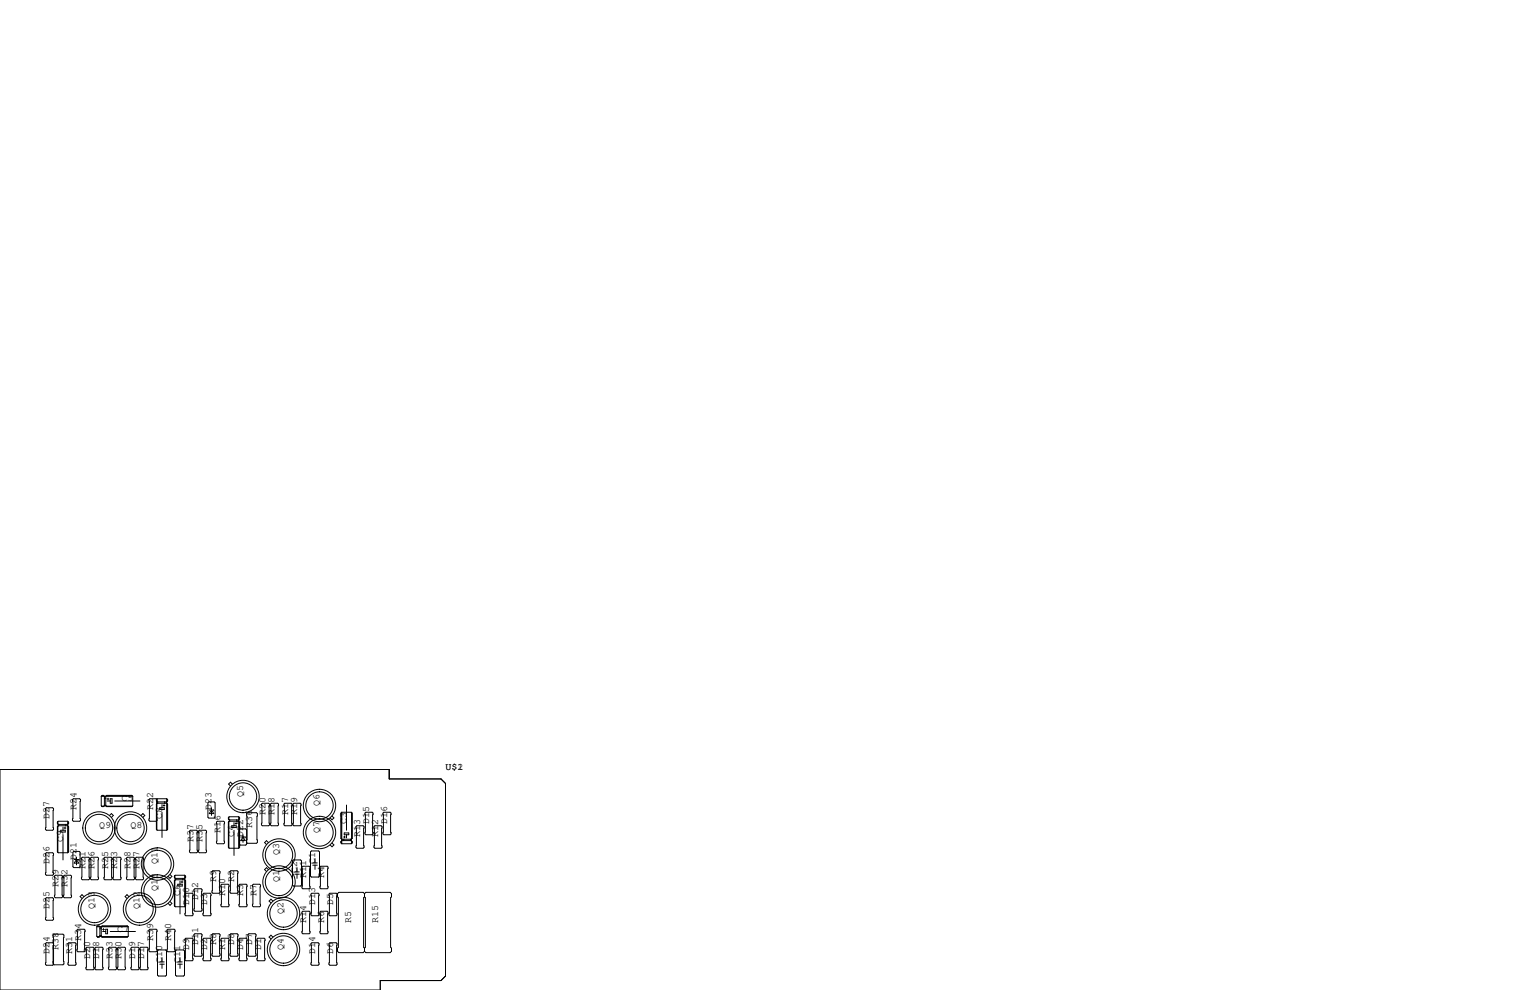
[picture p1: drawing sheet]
<svg xmlns="http://www.w3.org/2000/svg" width="432mm" height="279mm" viewBox="0 0 432 279" stroke-linecap="round" stroke-linejoin="round" font-family="sans-serif">
<g fill="none" stroke="#000" stroke-width=".28">
<path d="M0 217.2h109.9v2.6h14.6l1.2 1.3v54.4l-1.2 1.2h-17.2v2.7h-107.3zM13.1 228h1.8l.2 .2v5.9l-.2 .2h-1.8l-.3-.2v-5.9zM16.2 232v.4l.2 .3M16.2 233.3v7.1l.2 .3h2.7M16.2 232h.1M16.2 233.3h.1M16.3 231.9v.6M16.3 233.2v7.3M16.4 233h2.7l.3 .3v7.1l-.3 .3M16.4 232.7v.3M16.4 233l-.2 .3M16.5 232.7v.3"/>
<path d="M16.6 232.7v.3M17.1 234.3h1.3v.5h-1.3zM17.8 233.4v.9M17.8 235.6v7.1M18.1 233.7h.5M18.4 233.4v.5M18.5 232.7v.3M19 232.8v.1M19.1 231.8h-2.7l-.2 .2M19.1 231.8l.3 .2v.4l-.3 .3h-2.7M19.1 231.8v8.9M19.2 232v.4"/>
<path d="M19.2 233.3v7.1M20.7 225.4h1.8l.2 .3v5.8l-.2 .3h-1.8l-.3-.3v-5.8zM28.6 224.7l.2-.2h.4l.3 .2v2.7M28.6 224.7v2.7l.2 .2M28.6 224.7h8.9M28.7 227.5h.6M28.8 227.6h.1M28.8 224.6h.4M29.5 227.3h.3M29.5 225.3h.3M29.5 227.4l-.7 .2M29.5 227.4h.3"/>
<path d="M29.6 224.9h.1M29.8 227.4l.3 .2M30 227.5h7.3M30.1 224.6h7.1M30.1 227.6h.1M30.2 226.1h.9M30.2 225.5h.5M30.5 225.2v.5M30.9 230.1l.5-.5 .6 .5-.6 .6M31.1 225.4h.5v1.3h-.5zM32.4 226.1h7.1M37.5 224.7l-.3-.2h-7.1l-.3 .2v2.7"/>
<path d="M37.5 224.7v2.7l-.3 .2h-7.1M39.8 230.1l.5-.5 .6 .5-.6 .6M44.1 225.7v.4l.3 .2M44.1 226.9h.1M44.1 225.7h.1M44.2 231l.1 .5-.2 .3h-1.8l-.3-.3v-5.8l.3-.3h1.8l.2 .3-.2 8.4 .3 .2h2.7M44.3 225.6v.6M44.3 226.8v7.4M44.4 226.7l-.3 .2M44.4 226.7h2.7l.2 .2v7.2l-.2 .2M44.4 226.3v.4M44.5 226.3v.4"/>
<path d="M45.1 228h1.3v.5h-1.3zM45.7 227.1v.9M45.7 229.2v7.1M46 227.3h.5M46.3 227.1v.5M46.5 226.3v.4M46.9 226.4v.2M47.1 225.4l.2 .3v.4l-.2 .2h-2.7M47.1 225.4h-2.7l-.3 .3M47.1 225.4v8.9M47.2 225.7v.4M47.2 226.9v7.2"/>
<path d="M53.5 234.6l.2-.3h1.8l.3 .3v5.8l-.3 .3h-1.8l-.2-.3zM56 234.6l.3-.3h1.7l.3 .3v5.8l-.3 .3h-1.7l-.3-.3zM58.9 226.3h1.6l.2 .3v4l-.2 .3h-1.6l-.2-.3v-4zM59.1 228.6h1.2v.3M59.7 228v2.1M59.7 228.6l.6 1h-1.2zM61.1 232l.2-.2h1.8l.3 .2v5.9l-.3 .2h-1.8l-.2-.2zM64.5 230.8v.3l.2 .3M64.5 232v7.1l.2 .3h2.7M64.5 232h.1M64.5 230.8h.1M64.6 230.6v.7"/>
<path d="M64.6 231.9v7.4M64.7 231.8h2.7l.2 .2v7.1l-.2 .3M64.7 231.4v.4M64.7 231.8l-.2 .2M64.8 231.4v.4M65.4 233h1.3v.6h-1.3zM65.6 221.3l-.6-.5-.5 .5 .5 .5M66 232.2v.8M66 234.3v7.1M66.4 232.4h.5M66.6 232.2v.5M66.8 231.4v.4"/>
<path d="M67.2 231.5v.1M67.4 230.5l.2 .3v.3l-.2 .3h-2.7M67.4 230.5h-2.7l-.2 .3M67.4 230.5v8.9M67.5 230.8v.3M67.5 232v7.1M67.8 233.9h1.5l.3 .3v4.1l-.3 .2h-1.5l-.2-.2v-4.1zM67.9 236.2h1.3v.3M68.6 236.2l.6 1h-1.3zM68.6 235.6v2.1M69.6 237.1v-7.5l.3-.2h2.5l.2 .2v8.1l-.2 .3h-2.5l-.3-.3M73.8 226.9l.2-.2h1.8l.3 .2v5.9l-.3 .2h-1.8l-.2-.2z"/>
<path d="M75.7 237.8l-.5-.5-.5 .5 .5 .5M76.3 226.9l.3-.2h1.8l.2 .2v5.9l-.2 .2h-1.8l-.3-.2zM80.1 226.9l.3-.2h1.8l.2 .2v5.9l-.2 .2h-1.8l-.3-.2zM82.7 226.9l.2-.2h1.8l.3 .2v5.9l-.3 .2h-1.8l-.2-.2zM93.7 230.3l.5 .5-.5 .6-.5-.6M93.7 237.9l.5 .6-.5 .5-.5-.5M96.3 229.5v7.1M96.3 237.5v.4M96.5 229.2h2.6l.3 .3v7.1M96.5 229.2l-.3 .3v7.1l.3 .3h2.6M96.5 229.2v8.9M96.6 237v.1"/>
<path d="M97 236.2h.5M97 236.9v.3M97.2 235.1h1.2v.5h-1.2zM97.2 236v.5M97.8 227.2v7.1M97.8 235.6v.9M99 236.9v.3M99.1 236.9v.3M99.1 237.2h-2.6l-.3 .3v.4l.3 .2M99.1 237.2l.3 .3v.4M99.3 229.4v7.3M99.3 237.4v.6"/>
<path d="M99.3 229.5l.1 7.1M99.3 237.5l.1 .4M99.4 237.9l-.3 .2h-2.6M99.4 236.6l-.3 .3M100.5 233.3l.2-.3h1.8l.2 .3v5.8l-.2 .3h-1.8l-.2-.3zM103 229.5l.3-.3h1.7l.3 .3v5.8l-.3 .3h-1.7l-.3-.3zM105.5 233.3l.3-.3h1.8l.2 .3v5.8l-.2 .3h-1.8l-.3-.3zM108.1 229.5l.2-.3h1.8l.3 .3v5.8l-.3 .3h-1.8l-.2-.3zM12.8 253.6l.3-.2h1.8l.2 .2v5.9l-.2 .2h-1.8l-.3-.2zM13.1 240.7h1.8l.2 .2v5.9l-.2 .2h-1.8l-.3-.2v-5.9zM15.4 247.3l.2-.3h1.8l.3 .3v5.8l-.3 .3h-1.8l-.2-.3zM17.9 247.3l.3-.3h1.7l.3 .3v5.8l-.3 .3h-1.7l-.3-.3z"/>
<path d="M20.8 240.3h1.6l.2 .2v4.1l-.2 .3h-1.6l-.2-.3v-4.1zM21 242.6h1.2v.2M21.6 242.6l.6 1h-1.2zM21.6 241.9v2.2M23.2 241.9h1.8l.3 .3v5.8l-.3 .3h-1.8l-.2-.3v-5.8zM23.7 253l-.6-.5-.5 .5 .5 .6M25.8 241.9h1.8l.2 .3v5.8l-.2 .3h-1.8l-.3-.3v-5.8zM29.6 241.9h1.8l.2 .3v5.8l-.2 .3h-1.8l-.3-.3v-5.8zM32.1 241.9h1.8l.3 .3v5.8l-.3 .3h-1.8l-.2-.3v-5.8zM35.7 242.2l.2-.3h1.8l.3 .3v5.8l-.3 .3h-1.8l-.2-.3zM36.4 253l-.6-.5-.5 .5 .5 .6M38.2 242.2l.3-.3h1.8l.2 .3v5.8l-.2 .3h-1.8l-.3-.3z"/>
<path d="M48 254.4l.5 .6-.5 .5-.6-.5M48 246.8l.5 .5-.5 .6-.6-.6M49.2 247.3v.3l.3 .3M49.2 248.5v7.2l.3 .2h2.6M49.2 248.5h.1M49.2 247.3h.1M49.3 247.1v.7M49.3 248.4v7.4M49.5 248.3h2.6l.3 .2v7.2l-.3 .2M49.5 247.9v.4M49.5 248.3l-.3 .2M49.6 247.9v.4"/>
<path d="M50.2 249.6h1.2v.5h-1.2zM50.8 248.7v.9M50.8 250.8v7.1M51.1 248.9h.5M51.4 248.7v.5M51.6 247.9v.4M52 248v.2M52.1 247h-2.6l-.3 .3M52.1 247l.3 .3v.3l-.3 .3h-2.6M52.1 247v8.9M52.2 252.3l.3-.2h1.7l.3 .2v5.9l-.3 .2h-1.7l-.3-.2zM52.3 247.3v.3"/>
<path d="M52.3 248.5v7.2M54.7 251.1l.3-.3h1.8l.2 .3v5.8l-.2 .3h-1.8l-.3-.3zM57.3 252.3l.2-.2h1.8l.3 .2v5.9l-.3 .2h-1.8l-.2-.2zM59.8 246l.3-.3h1.7l.3 .3v5.8l-.3 .3h-1.7l-.3-.3zM62.4 249.8l.2-.2h1.8l.2 .2v5.9l-.2 .2h-1.8l-.2-.2zM64.9 246l.3-.3h1.7l.3 .3v5.8l-.3 .3h-1.7l-.3-.3zM67.4 249.8l.3-.2h1.8l.2 .2v5.9l-.2 .2h-1.8l-.3-.2zM71.2 249.8l.3-.2h1.8l.2 .2v5.9l-.2 .2h-1.8l-.3-.2zM75.7 245.4l-.5-.5-.5 .5 .5 .5M77 254.3l-.5-.5-.6 .5 .6 .5M82.8 242.7h2l.3 .3v6.8l-.3 .3h-2l-.2-.3v-6.8zM83.2 246.1h1.3"/>
<path d="M83.2 246.7h1.3M83.8 244.9v1.2M83.8 246.7v1.2M85.2 257.4l.3-.2h1.7l.3 .2v5.9l-.3 .2h-1.7l-.3-.2zM85.2 244.7l.3-.2h1.7l.3 .2v5.9l-.3 .2h-1.7l-.3-.2zM87.8 252.3l.2-.2h1.8l.2 .2v5.9l-.2 .2h-1.8l-.2-.2zM87.9 240.2h2l.3 .2v6.9l-.3 .2h-2l-.3-.2v-6.9zM88.3 243.5h1.2M88.3 244.2h1.2M88.9 242.3v1.2M88.9 244.2v1.2M90.3 257.4l.3-.2h1.7l.3 .2v5.9l-.3 .2h-1.7l-.3-.2z"/>
<path d="M90.3 244.7l.3-.2h1.7l.3 .2v5.9l-.3 .2h-1.7l-.3-.2zM92.8 252.3l.3-.2h1.8l.2 .2v5.9l-.2 .2h-1.8l-.3-.2zM102.9 252.2l-.4-.4h-6.9l-.3 .4v.9l.2 .3v13.9l-.2 .3v.9l.3 .4h6.9l.4-.4M102.9 252.2l.4-.4h6.8l.4 .4v.9l-.3 .3v13.9l.3 .3v.9l-.4 .4h-6.8l-.4-.4M102.9 252.2v.9M102.9 253.1l-.3 .3v13.9l.3 .3M102.9 253.1l.2 .3v13.9l-.2 .3M15.1 266.3l-.2-.2h-1.8l-.3 .2v5.9l.3 .2h1.8l.2-.2-.1-.5M15.1 266.7l-.1 5.3 .2 .3h2.6l.2-.3v-8.1l-.2-.2h-2.6l-.2 .2v7.5M19.2 266.3l.2-.2h1.8l.3 .2v5.9l-.3 .2h-1.8l-.2-.2zM21.7 262.5l.3-.2h1.7l.3 .2v5.9l-.3 .2h-1.7l-.3-.2zM24.3 267.6l.2-.3h1.8l.2 .3v5.8l-.2 .3h-1.8l-.2-.3z"/>
<path d="M26.8 267.6l.3-.3h1.7l.3 .3v5.8l-.3 .3h-1.7l-.3-.3zM27.3 261.6l.1 2.8M27.3 261.6l.3-.3h.3l.3 .3v2.6M27.3 261.6h8.9M27.4 264.4l.2 .1M27.4 264.4h.7M27.6 261.4h.3M27.6 264.4v.1M28.2 262.1h.4M28.2 264.2l-.6 .2M28.2 264.2h.4M28.2 264.1h.4"/>
<path d="M28.3 261.7h.1M28.6 264.2l.1 .2M28.7 264.4h7.4M28.7 264.4l.1 .1M28.8 261.4h7.1M28.8 264.4v.1M29 262.9h.8M29 262.3h.5M29.2 262.1v.5M29.8 262.3h.6v1.2h-.6zM30.6 267.6l.3-.3h1.7l.3 .3v5.8l-.3 .3h-1.7l-.3-.3zM31.1 262.9h7.1"/>
<path d="M33.1 267.6l.3-.3h1.8l.2 .3v5.8l-.2 .3h-1.8l-.3-.3zM36.2 261.6l-.3-.3h-7.1l-.2 .3v2.6M36.2 261.6v2.6l-.3 .2h-7.1M37 267.6l.2-.3h1.8l.2 .3v5.8l-.2 .3h-1.8l-.2-.3zM39.5 267.6l.3-.3h1.7l.3 .3v5.8l-.3 .3h-1.7l-.3-.3zM42 262.5l.3-.2h1.8l.2 .2v5.9l-.2 .2h-1.8l-.3-.2zM44.5 268.4l.2-.3h2l.3 .3v6.8l-.3 .3h-2l-.2-.3zM45.1 271.5h1.3M45.1 272.1h1.3M45.7 270.3v1.2M45.7 272.1v1.2M47.1 262.5l.3-.2h1.7l.3 .2v5.9l-.3 .2h-1.7l-.3-.2z"/>
<path d="M49.5 268.4l.3-.3h2l.3 .3v6.8l-.3 .3h-2l-.3-.3zM50.2 271.5h1.2M50.2 272.1h1.2M50.8 270.3v1.2M50.8 272.1v1.2M52.2 265l.3-.2h1.7l.3 .2v5.9l-.3 .2h-1.7l-.3-.2zM54.7 263.8l.3-.3h1.8l.2 .3v5.8l-.2 .3h-1.8l-.3-.3zM57.3 265l.2-.2h1.8l.3 .2v5.9l-.3 .2h-1.8l-.2-.2zM59.8 263.8l.3-.3h1.7l.3 .3v5.8l-.3 .3h-1.7l-.3-.3zM62.4 265l.2-.2h1.8l.2 .2v5.9l-.2 .2h-1.8l-.2-.2zM64.9 263.8l.3-.3h1.7l.3 .3v5.8l-.3 .3h-1.7l-.3-.3zM67.4 265l.3-.2h1.8l.2 .2v5.9l-.2 .2h-1.8l-.3-.2z"/>
<path d="M70 263.8l.2-.3h1.8l.3 .3v5.8l-.3 .3h-1.8l-.2-.3zM72.5 265l.3-.2h1.7l.3 .2v5.9l-.3 .2h-1.7l-.3-.2zM77 264.5l-.5-.6-.6 .6 .6 .5M87.8 266.3l.2-.2h1.8l.2 .2v5.9l-.2 .2h-1.8l-.2-.2zM92.8 266.3l.3-.2h1.8l.2 .2v5.9l-.2 .2h-1.8l-.3-.2zM102.9 267.6v.9"/>
<circle cx="27.9" cy="233.7" r="4.6"/>
<circle cx="27.9" cy="233.7" r="3.9"/>
<circle cx="36.8" cy="233.7" r="4.6"/>
<circle cx="36.8" cy="233.7" r="3.9"/>
<circle cx="68.6" cy="224.8" r="4.6"/>
<circle cx="68.6" cy="224.8" r="3.9"/>
<circle cx="90.2" cy="227.3" r="3.9"/>
<circle cx="90.2" cy="235" r="3.9"/>
<circle cx="90.2" cy="235" r="4.6"/>
<circle cx="90.2" cy="227.3" r="4.6"/>
<circle cx="26.7" cy="256.5" r="4.6"/>
<circle cx="26.7" cy="256.5" r="3.9"/>
<circle cx="39.4" cy="256.5" r="4.6"/>
<circle cx="39.4" cy="256.5" r="3.9"/>
<circle cx="44.4" cy="243.8" r="3.9"/>
<circle cx="44.4" cy="251.5" r="3.9"/>
<circle cx="44.5" cy="243.8" r="4.6"/>
<circle cx="44.5" cy="251.5" r="4.6"/>
<circle cx="78.7" cy="248.9" r="4.6"/>
<circle cx="78.7" cy="241.3" r="4.6"/>
<circle cx="78.7" cy="248.9" r="3.9"/>
<circle cx="78.7" cy="241.3" r="3.9"/>
<circle cx="80" cy="257.8" r="4.6"/>
<circle cx="80" cy="257.8" r="3.9"/>
<circle cx="80" cy="268" r="4.6"/>
<circle cx="80" cy="268" r="3.9"/>
</g>
<g font-size="2.8">
<text x="125.7" y="217.2">U$1</text>
<text x="129.1" y="217.2">2</text>
<text x="34.3" y="226.1">C5</text>
<text x="68.6" y="224.8" transform="rotate(-90 68.6 224.8)">Q5</text>
<text x="90.2" y="227.3" transform="rotate(-90 90.2 227.3)">Q6</text>
<text x="14" y="231.1" transform="rotate(-90 14 231.1)">D27</text>
<text x="21.6" y="228.6" transform="rotate(-90 21.6 228.6)">R24</text>
<text x="27.9" y="233.7">Q9</text>
<text x="36.8" y="233.7">Q8</text>
<text x="43.2" y="228.6" transform="rotate(-90 43.2 228.6)">R22</text>
<text x="45.7" y="231.1" transform="rotate(-90 45.7 231.1)">C8</text>
<text x="59.7" y="228.6" transform="rotate(-90 59.7 228.6)">D23</text>
<text x="71.1" y="233.7" transform="rotate(-90 71.1 233.7)">R36</text>
<text x="74.9" y="229.9" transform="rotate(-90 74.9 229.9)">R20</text>
<text x="77.5" y="229.9" transform="rotate(-90 77.5 229.9)">R18</text>
<text x="81.3" y="229.9" transform="rotate(-90 81.3 229.9)">R17</text>
<text x="83.8" y="229.9" transform="rotate(-90 83.8 229.9)">R19</text>
<text x="97.8" y="232.4" transform="rotate(-90 97.8 232.4)">C3</text>
<text x="104.1" y="232.4" transform="rotate(-90 104.1 232.4)">D15</text>
<text x="109.2" y="232.4" transform="rotate(-90 109.2 232.4)">D16</text>
<text x="17.8" y="237.5" transform="rotate(-90 17.8 237.5)">C9</text>
<text x="54.6" y="237.5" transform="rotate(-90 54.6 237.5)">R37</text>
<text x="57.1" y="237.5" transform="rotate(-90 57.1 237.5)">R35</text>
<text x="62.2" y="234.9" transform="rotate(-90 62.2 234.9)">R16</text>
<text x="66" y="236.2" transform="rotate(-90 66 236.2)">C4</text>
<text x="68.6" y="236.2" transform="rotate(-90 68.6 236.2)">D22</text>
<text x="90.2" y="234.9" transform="rotate(-90 90.2 234.9)">Q7</text>
<text x="101.6" y="236.2" transform="rotate(-90 101.6 236.2)">R13</text>
<text x="106.7" y="236.2" transform="rotate(-90 106.7 236.2)">R12</text>
<text x="14" y="243.8" transform="rotate(-90 14 243.8)">D26</text>
<text x="21.6" y="242.6" transform="rotate(-90 21.6 242.6)">D21</text>
<text x="24.1" y="245.1" transform="rotate(-90 24.1 245.1)">R21</text>
<text x="26.7" y="245.1" transform="rotate(-90 26.7 245.1)">R26</text>
<text x="30.5" y="245.1" transform="rotate(-90 30.5 245.1)">R25</text>
<text x="33" y="245.1" transform="rotate(-90 33 245.1)">R23</text>
<text x="36.8" y="245.1" transform="rotate(-90 36.8 245.1)">R28</text>
<text x="39.4" y="245.1" transform="rotate(-90 39.4 245.1)">R27</text>
<text x="44.4" y="243.8" transform="rotate(-90 44.4 243.8)">Q11</text>
<text x="78.7" y="241.3" transform="rotate(-90 78.7 241.3)">Q3</text>
<text x="88.9" y="243.8" transform="rotate(-90 88.9 243.8)">C1</text>
<text x="16.5" y="250.2" transform="rotate(-90 16.5 250.2)">R29</text>
<text x="19" y="250.2" transform="rotate(-90 19 250.2)">R32</text>
<text x="44.4" y="251.5" transform="rotate(-90 44.4 251.5)">Q10</text>
<text x="61" y="248.9" transform="rotate(-90 61 248.9)">R9</text>
<text x="66" y="248.9" transform="rotate(-90 66 248.9)">R2</text>
<text x="78.7" y="248.9" transform="rotate(-90 78.7 248.9)">Q1</text>
<text x="83.8" y="246.4" transform="rotate(-90 83.8 246.4)">C2</text>
<text x="86.4" y="247.6" transform="rotate(-90 86.4 247.6)">R11</text>
<text x="91.4" y="247.6" transform="rotate(-90 91.4 247.6)">R4</text>
<text x="14" y="256.5" transform="rotate(-90 14 256.5)">D25</text>
<text x="26.7" y="256.5" transform="rotate(-90 26.7 256.5)">Q13</text>
<text x="39.4" y="256.5" transform="rotate(-90 39.4 256.5)">Q12</text>
<text x="50.8" y="252.7" transform="rotate(-90 50.8 252.7)">C6</text>
<text x="53.3" y="255.3" transform="rotate(-90 53.3 255.3)">D10</text>
<text x="55.9" y="254" transform="rotate(-90 55.9 254)">D12</text>
<text x="58.4" y="255.3" transform="rotate(-90 58.4 255.3)">D3</text>
<text x="63.5" y="252.7" transform="rotate(-90 63.5 252.7)">R10</text>
<text x="68.6" y="252.7" transform="rotate(-90 68.6 252.7)">R3</text>
<text x="72.4" y="252.7" transform="rotate(-90 72.4 252.7)">R7</text>
<text x="80" y="257.8" transform="rotate(-90 80 257.8)">Q2</text>
<text x="88.9" y="255.3" transform="rotate(-90 88.9 255.3)">D13</text>
<text x="94" y="255.3" transform="rotate(-90 94 255.3)">D5</text>
<text x="33" y="262.9">C7</text>
<text x="86.4" y="260.3" transform="rotate(-90 86.4 260.3)">R14</text>
<text x="91.4" y="260.3" transform="rotate(-90 91.4 260.3)">R6</text>
<text x="99.1" y="260.3" transform="rotate(-90 99.1 260.3)">R5</text>
<text x="106.7" y="260.3" transform="rotate(-90 106.7 260.3)">R15</text>
<text x="14" y="269.2" transform="rotate(-90 14 269.2)">D24</text>
<text x="16.5" y="268" transform="rotate(-90 16.5 268)">R38</text>
<text x="20.3" y="269.2" transform="rotate(-90 20.3 269.2)">R31</text>
<text x="22.9" y="265.4" transform="rotate(-90 22.9 265.4)">R34</text>
<text x="43.2" y="265.4" transform="rotate(-90 43.2 265.4)">R39</text>
<text x="48.3" y="265.4" transform="rotate(-90 48.3 265.4)">R40</text>
<text x="53.3" y="268" transform="rotate(-90 53.3 268)">D9</text>
<text x="55.9" y="266.7" transform="rotate(-90 55.9 266.7)">D11</text>
<text x="58.4" y="268" transform="rotate(-90 58.4 268)">D2</text>
<text x="61" y="266.7" transform="rotate(-90 61 266.7)">R8</text>
<text x="63.5" y="268" transform="rotate(-90 63.5 268)">R1</text>
<text x="66" y="266.7" transform="rotate(-90 66 266.7)">D8</text>
<text x="68.6" y="268" transform="rotate(-90 68.6 268)">D4</text>
<text x="71.1" y="266.7" transform="rotate(-90 71.1 266.7)">D7</text>
<text x="73.7" y="268" transform="rotate(-90 73.7 268)">D1</text>
<text x="80" y="268" transform="rotate(-90 80 268)">Q4</text>
<text x="88.9" y="269.2" transform="rotate(-90 88.9 269.2)">D14</text>
<text x="94" y="269.2" transform="rotate(-90 94 269.2)">D6</text>
<text x="25.4" y="270.5" transform="rotate(-90 25.4 270.5)">D20</text>
<text x="27.9" y="270.5" transform="rotate(-90 27.9 270.5)">D18</text>
<text x="31.7" y="270.5" transform="rotate(-90 31.7 270.5)">R33</text>
<text x="34.3" y="270.5" transform="rotate(-90 34.3 270.5)">R30</text>
<text x="38.1" y="270.5" transform="rotate(-90 38.1 270.5)">D19</text>
<text x="40.6" y="270.5" transform="rotate(-90 40.6 270.5)">D17</text>
<text x="45.7" y="271.8" transform="rotate(-90 45.7 271.8)">C10</text>
<text x="50.8" y="271.8" transform="rotate(-90 50.8 271.8)">C11</text>
</g>
</svg>
